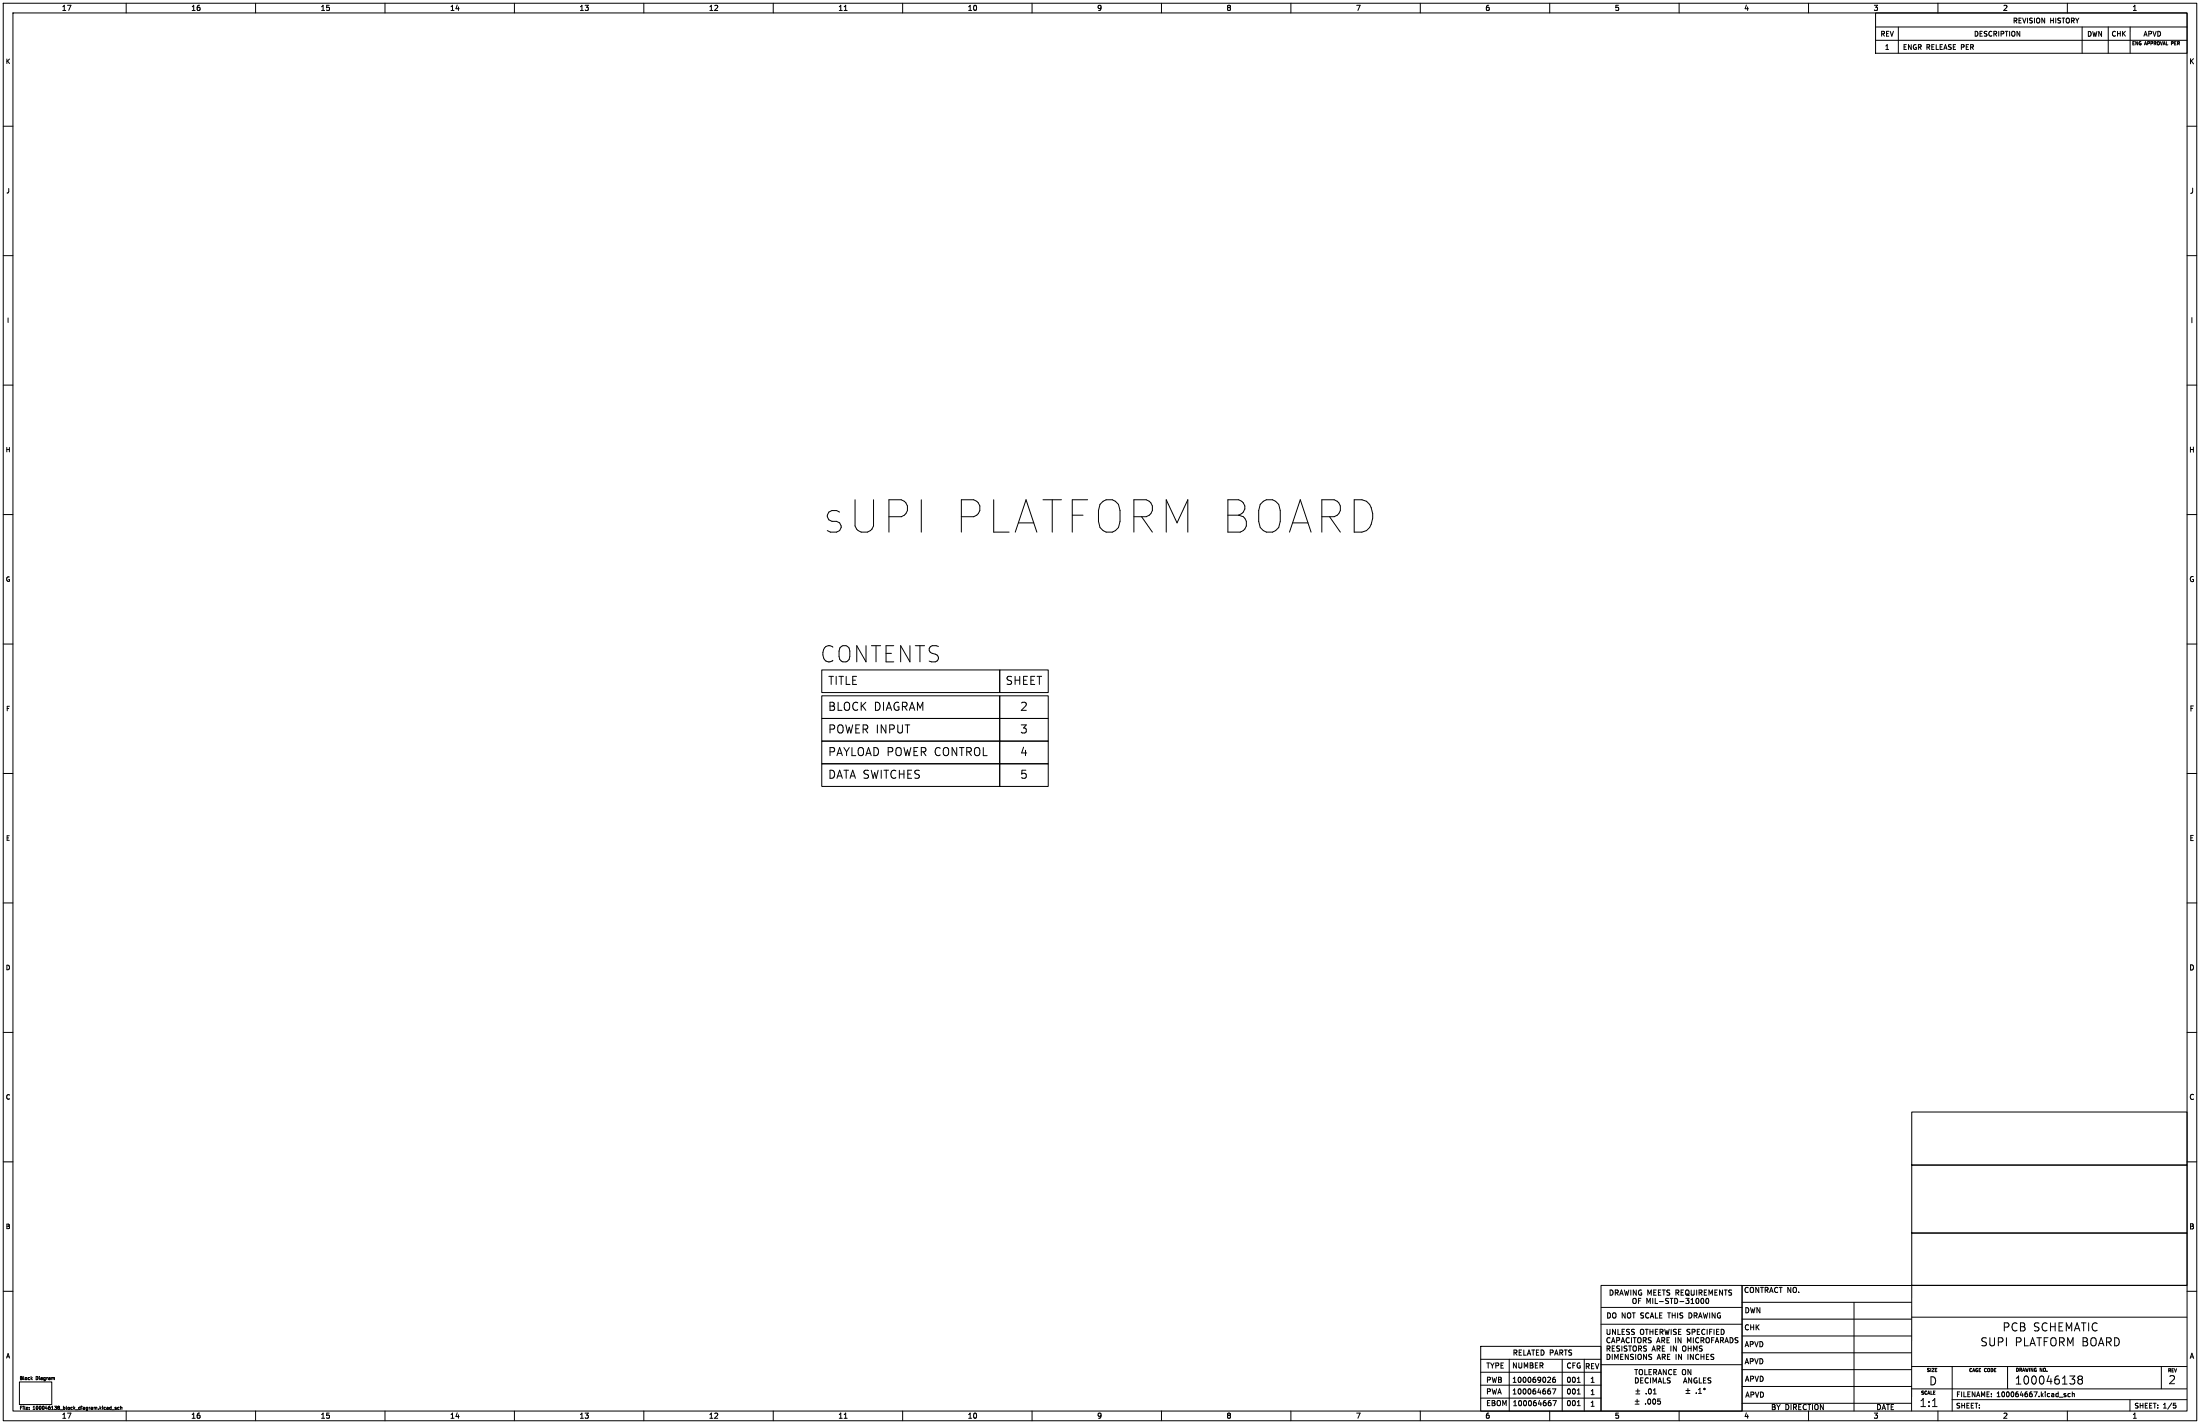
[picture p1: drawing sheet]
<svg xmlns="http://www.w3.org/2000/svg" width="864mm" height="559mm" viewBox="0 0 864 559" stroke-linecap="round" stroke-linejoin="round" font-family="sans-serif">
<g fill="none" stroke="#000" stroke-width=".39">
<path d="M1.3 1.3h861v556.2h-861zM5.1 5.1h853.4v548.6h-853.4zM49.5 1.3v3.8M100.3 1.3v3.8M151.1 1.3v3.8M201.9 1.3v3.8M252.7 1.3v3.8M303.5 1.3v3.8M331.4 4.1h1.1M354.3 1.3v3.8M405.1 1.3v3.8M455.9 1.3v3.8"/>
<path d="M506.7 1.3v3.8M557.5 1.3v3.8M608.3 1.3v3.8M659.1 1.3v3.8M709.9 1.3v3.8M736.2 5.1h122.3v15.8h-122.3zM736.2 10.6h122.3M736.3 15.8h122.2M740.3 19.4h1.1M740.3 18l.5-.5v1.9M745.2 10.6v10.3M760.7 1.3v3.8"/>
<path d="M811.5 1.3v3.8M817.3 10.6v10.3M827.6 10.6v10.3M836.2 10.6v10.3M837.3 16.9h.4M837.9 16.3h-.6v1.3h.6M838.4 17.6v-1.3l.7 1.3M1.3 49.5h3.8M858.5 49.5h3.8M1.3 100.3h3.8M858.5 100.3h3.8M1.3 151.1h3.8"/>
<path d="M858.5 151.1h3.8M1.3 201.9h3.8M858.5 201.9h3.8M1.3 252.7h3.8M858.5 252.7h3.8M322.6 273.1h69.8v8.8h-69.8zM322.6 262.9h69.8v8.9h-69.8zM392.4 273.1h19.1v8.8h-19.1zM392.4 262.9h19.1v8.9h-19.1zM322.6 299.7h69.8v8.9h-69.8zM322.6 290.8h69.8v8.9h-69.8zM322.6 281.9h69.8v8.9h-69.8z"/>
<path d="M392.4 299.7h19.1v8.9h-19.1zM392.4 290.8h19.1v8.9h-19.1zM392.4 281.9h19.1v8.9h-19.1zM1.3 303.5h3.8M858.5 303.5h3.8M1.3 354.3h3.8M858.5 354.3h3.8M1.3 405.1h3.8M858.5 405.1h3.8M750.4 436.4h108.1v20.8h-108.1zM1.3 455.9h3.8M750.4 457.2h108.1v26.7h-108.1z"/>
<path d="M858.5 455.9h3.8M750.4 483.9h108.1v20.5h-108.1zM1.3 506.7h3.8M628.5 504.4h55.3v49.4h-55.3zM628.5 519.7h55.3M628.6 513.1h55.2M631.1 515.2a1.03 1.03 0 0 1 1.1 1 1.03 1.03 0 0 1-1.1 1zM632 506.2a1.03 1.03 0 0 1 1.2 1 1.03 1.03 0 0 1-1.2 1.1zM633.3 515.3l.6-.1 .4 .3 .1 1-.5 .7-.8-.3-.1-1zM634.1 507.3l.9-.1 .1-.8-1-.2v2.1M634.6 507.3l.6 1M635.8 508.3l.7-2.1 .7 2.1"/>
<path d="M636 507.7h1M637.7 506.2l.4 2.1 .4-1.5 .4 1.5 .5-2.1M640.2 506.2v2.1M641.2 509.6l.6-.1 .4 .3 .1 1-.5 .7-.8-.3-.1-1zM642.3 506.2v2.1l-1.2-2.1v2.1M643.2 510.5h.6M644.1 509.5h-.9v2M644.3 506.3a.92 .92 0 0 0-1.1 1 .92 .92 0 0 0 1.2 .8v-.7h-.4M646.5 511.5v-2l.6 1.4 .7-1.4v2M646.8 508.3v-2.1l.7 1.5 .7-1.5v2.1M648.8 509.5v2M649.2 507.2h.6"/>
<path d="M649.7 509.5v2h1M650.1 506.2h-.9v2.1h.9M651 507.2h.7M651.4 510.8h1.5M652 506.2h-1v2.1h1M652.6 506.2h1.1M653.1 506.2v2.1M655 509.6l-1.1 .1a.85 .85 0 0 0 1 1.1l-.1 .6h-1M655.5 506.3l-1.1 .1a.85 .85 0 0 0 1 1.1l-.1 .7h-1M655.6 509.5h1.1M656.1 509.5v2M657.4 509.5a1.03 1.03 0 0 1 1.2 1 1.03 1.03 0 0 1-1.2 1z"/>
<path d="M657.9 507.3l.9-.1 .1-.8-1-.2v2.1M658.4 507.3l.6 1M659.4 510.8h1.6M659.9 507.2h.7M660.9 506.2h-1v2.1h1M661.7 509.5h1.3l-.7 .8 .6 .2v.8h-1.2M661.9 506.3l.6-.1 .4 .3 .1 1.1-.5 .7-.8-.3v-1.1zM662 507.8l1.1 .6M663.8 511.5h1.1M663.8 510.1l.6-.6v2M663.9 506.2v1.7l.4 .4 .7-.4v-1.7M666 509.6l.2-.1a.99 .99 0 0 1 .7 1 .99 .99 0 0 1-.9 .9l-.3-.6z"/>
<path d="M666 506.2v2.1M667 507.3l.9-.1 .1-.8-1-.2v2.1M667.5 507.3l.6 1M667.9 509.6l.2-.1a.99 .99 0 0 1 .8 1 .99 .99 0 0 1-1 .9l-.2-.6zM669 507.2h.7M669.9 509.6l.2-.1a.99 .99 0 0 1 .7 1 .99 .99 0 0 1-.9 .9l-.3-.6zM670 506.2h-1v2.1h1M670.8 508.3v-2.1l.7 1.5 .7-1.5v2.1M673.2 507.2h.6M674.1 506.2h-.9v2.1M676.2 506.2v2.1l-1.2-2.1v2.1M676.8 506.2h1.2"/>
<path d="M677.4 506.2v2.1M679.7 506.3l-.7-.1-.4 .4 .2 .5 .6 .2M683.8 517.7h66.6M683.8 511.1h66.6M683.8 504.5v49.2M685.3 513.1a1.03 1.03 0 0 1 1.2 1.1 1.03 1.03 0 0 1-1.2 1zM686.2 505.4a.9 .9 0 0 0-1.2 .8 .9 .9 0 0 0 1.2 .8M687.2 513.1l.4 2.1 .4-1.5 .4 1.5 .5-2.1M687.3 505.3l.6-.1 .4 .3 .1 1-.5 .7-.8-.3-.1-1zM690.4 505.2v2l-1.2-2v2M690.8 513.1v2.1l-1.1-2.1v2.1M691.1 505.2h1.1"/>
<path d="M691.6 505.2v2M692.9 506.2h1l.1-.8-1.1-.2v2M693.4 506.2l.7 1M694.6 507.2l.7-2 .7 2M694.8 506.6h1M697.8 505.4a.9 .9 0 0 0-1.2 .8 .9 .9 0 0 0 1.2 .8M698.4 505.2h1.2M699 505.2v2M703 505.2v2l-1.2-2v2M703.9 505.5l.4-.3 .8 .3 .1 1-.3 .6-.6 .1-.4-.3zM706.1 507v.2M727.8 511.1v42.6"/>
<path d="M750.4 504.4v49.3M750.5 516.9h107.9M858.5 504.4h-174.7M858.5 506.7h3.8M581.2 528.3h47.3v25.5h-47.3zM581.2 538.5h47.3M581.2 533.4h47.3M592.4 533.4v20.3M613.2 533.4v20.3M621.9 533.4v20.3M628.5 535.5h55.2M630.8 521.6v1.7l.4 .4 .8-.4v-1.7"/>
<path d="M630.8 531.5a1.03 1.03 0 0 1 1.2 1 1.03 1.03 0 0 1-1.2 1zM630.8 528.2v2M631.3 529.2l.7 1M632 525.1a.82 .82 0 0 0-1 0 .82 .82 0 0 0-.2 1M632.6 526.9l.7-2 .6 2M632.9 528.2v2h.9M632.9 531.5v2M633.8 533.5v-2l.7 1.4 .7-1.4v2M634.1 521.6v2.1l-1.1-2.1v2.1M635.1 521.6v2.1h1M635.4 526l.4-.4-.1-.5-1.1-.2v2M635.8 529.8l-.4 .4-.8-.1"/>
<path d="M636.2 532.4h.6M636.4 526.9l.6-2 .7 2M636.7 528.2v2M636.8 522.6h.6M637.1 531.5h-.9v2h.9M637.7 521.6h-.9v2.1h.9M638.7 529.8l-.4 .4-.8-.1M639.2 531.5v2l-1.2-2v2M639.6 525.1a.82 .82 0 0 0-1.1 0 .82 .82 0 0 0-.2 1M639.7 521.7l-1.1 .1a.85 .85 0 0 0 1 1.1l-.1 .7h-1M639.8 528.2v2M640.4 524.9v2"/>
<path d="M641.1 524.9h1.2M641.1 529.9l.4 .3 .8-.3M641.2 531.5l-1.1 .1a.85 .85 0 0 0 1 1.1l-.1 .7h-1M641.6 521.7l-1.1 .1a.85 .85 0 0 0 1 1.1l-.1 .7h-1M641.7 524.9v2M641.7 537.4h1.2M642.1 531.5v2M642.3 537.4v2.1M642.9 525.2l.4-.3 .8 .3 .1 1.1-.3 .5-.6 .1-.4-.3zM643 531.7l.4-.2 .8 .2 .1 1.1-.3 .6-.6 .1-.4-.3zM643.2 529.2l1-.1 .1-.7-1.1-.2v2M643.4 538.8l.1-1.1 .4-.3 .8 .3 .1 1.1"/>
<path d="M643.7 529.2l.7 1M644 521.9l.4-.3 .8 .3 .1 1.1-.3 .6-.6 .1-.4-.3zM645.1 526l.9-.1 .1-.8-1-.2v2M645.6 526l.6 .9M645.7 537.4v2.1M645.8 521.6h1.2M646.3 528.3l-1 .1a.85 .85 0 0 0 .9 1l-.1 .7h-.9M646.3 531.5v2l-1.1-2v2M646.4 521.6v2.1M647.3 538.4h.7M647.7 522.6h1.1M647.7 521.6v2.1"/>
<path d="M648.2 525l-1.1 .1a.85 .85 0 0 0 1 1.1l-.1 .6h-1M648.3 537.4h-1v2.1M648.4 531.5l-1.1 .1a.85 .85 0 0 0 1 1.1l-.1 .7h-1M648.5 530.2l.6-2 .7 2M648.7 529.6h.9M648.8 521.6v2.1M649.8 522.6h.7M649.9 538.5l.4-.4-.1-.5-1.1-.2v2.1M650.3 526.9l.7-2 .7 2M650.5 529.2l1-.1 .1-.7-1.1-.2v2M650.5 526.4h1M650.5 533.5l.7-2 .6 2"/>
<path d="M650.7 532.9h1M650.8 521.6h-1v2.1h1M650.9 539.5l.7-2.1 .6 2.1M651 529.2l.7 1M651.7 522.7l.9-.1 .1-.8-1-.2v2.1M652.1 522.7l.7 1M652.3 526l1-.1 .1-.8-1.1-.2v2M652.5 532.5l1-.1 .1-.8-1.1-.1v2M652.5 529.1h.7M652.8 526l.7 .9M653 532.5l.7 1M653.5 528.2h-1v2h1"/>
<path d="M653.5 521.6l.5 2.1 .4-1.5 .3 1.5 .5-2.1M654.1 537.4v2.1l-1.2-2.1v2.1M654.4 525.9h.6M654.6 532.4h.6M655.3 524.9h-.9v2h.9M655.5 531.5h-.9v2h.9M655.9 528.2v2M656 521.6v2.1M656.2 537.6a.82 .82 0 0 0-1 0 .82 .82 0 0 0-.2 1M657.1 538.4h.7M657.7 524.9v2M657.9 531.5v2"/>
<path d="M658 521.7l-1 .1a.85 .85 0 0 0 .9 1.1l-.1 .7h-.9M658 528.2v2l-1.1-2v2M658 537.4h-.9v2.1M658.9 522.6h.7M659.9 524.9v2l-1.2-2v2M659.9 521.6h-1v2.1h1M660.1 531.5v2l-1.2-2v2M660.4 538.8l.1-1.1 .4-.3 .7 .3 .1 1.1M660.7 528.3l.6-.1 .4 .3 .1 1-.5 .7-.7-.3-.1-1zM662.4 526.9v-2l.7 1.5 .6-1.5v2M662.6 531.5v2M662.7 529.1h1.1"/>
<path d="M662.7 528.2v2M663.4 521.7l-1.1 .1a.85 .85 0 0 0 1 1.1l-.1 .7h-1M663.8 537.4v2.1l-1.2-2.1v2.1M663.8 528.2v2M664.2 522.7l1-.1 .1-.8-1.1-.2v2.1M664.7 524.9v2M664.7 531.5v2l-1.1-2v2M664.8 530.2v-2l.7 1.4 .7-1.4v2M666.3 522.6h.6M666.8 531.6a.9 .9 0 0 0-1.2 .9 .9 .9 0 0 0 1.2 .8M666.8 525.1a.9 .9 0 0 0-1.2 .8 .9 .9 0 0 0 1.2 .8M667.2 521.6h-.9v2.1h.9"/>
<path d="M667.7 526l1-.1 .1-.8-1.1-.2v2M667.7 531.5v2M667.7 532.4h1.2M668.2 528.3l-1.1 .1a.85 .85 0 0 0 1 1l-.1 .7h-1M668.2 526l.7 .9M668.9 531.5v2M669.3 521.8a.9 .9 0 0 0-1.3 .9 .9 .9 0 0 0 1.3 .8M669.8 532.4h.7M669.9 525l.6-.1 .4 .3 .1 1.1-.5 .6-.8-.3v-1zM670.1 521.6v2.1M670.8 531.5h-1v2h1M671.1 522.6h.7"/>
<path d="M671.9 525.9h.7M672.1 521.6h-1v2.1M672.7 531.5l-1 .1a.85 .85 0 0 0 1 1.1l-.1 .7h-1M672.8 521.6v2.1M672.8 524.9h-.9v2M673.3 526.9l.7-2 .7 2M673.5 526.4h1M673.8 522.6h.7M674.8 521.6h-1v2.1h1M675.4 526l.9-.1 .1-.8-1-.2v2M675.7 521.6a1.03 1.03 0 0 1 1.1 1.1 1.03 1.03 0 0 1-1.1 1zM675.8 526l.7 .9"/>
<path d="M677.1 526.9l.7-2 .7 2M677.3 526.4h1M679.1 524.9a1.03 1.03 0 0 1 1.2 1 1.03 1.03 0 0 1-1.2 1zM682.2 525l-1 .1a.85 .85 0 0 0 .9 1.1l-.1 .6h-.9M683.8 537.5h66.6M683.8 530.9h66.6M683.8 524.3h66.6M750.4 536.3h108M766.3 536.3v17.4M788.1 536.2v8.8M794.7 528.1h1.5M797.1 527.2h1.6"/>
<path d="M812.5 540h1.9l-1 1.2M848.4 536.3v8.7M7.6 542.3h12.7v8.9h-12.7zM8 540.1l.7 .3-.2 1h-.5zM8 540.7h.4M9.3 540.1l.2 1.3M10 540.7h.5l-.1 .7-.4-.1zM11.5 553h.1M11.5 552.4h.1M11.7 540.6l-.7 .2 .2 .6h.5M12.2 540.1v1.3M12.3 540.9l.4 .5"/>
<path d="M12.7 540.6l-.5 .5M21 540.6l.4 .1v.7M43 552.8l.6 .2M43.6 551.8v1.3M43.6 552.3l-.6 .2M43.9 553.2h1M45.6 552.3l-.4 .1 .4 .6h-.4M46.8 552.3l-.6 .2 .1 .5h.5M47.3 552.4l.5-.1 .1 .8M47.3 551.8v1.3M49.5 553.7v3.8M100.3 553.7v3.8"/>
<path d="M151.1 553.7v3.8M201.9 553.7v3.8M252.7 553.7v3.8M303.5 553.7v3.8M331.4 556.6h1.1M354.3 553.7v3.8M405.1 553.7v3.8M455.9 553.7v3.8M506.7 553.7v3.8M557.5 553.7v3.8M581.2 548.6h47.3M581.2 543.6h47.3"/>
<path d="M583.9 546.1l1-.1 .1-.8-1.1-.2v2M585.7 545l.5 2 .4-1.4 .4 1.4 .5-2M588 547l.6-2 .7 2M588.1 546.5h1M608.3 553.7v3.8M608.5 540.5l.1 .8-1.2 1.2h1.3M608.5 545.9v1M608.7 550.5v1M609.4 545h1.3l-.8 2M609.6 549.6h1.3l-.8 2M610.4 540.4l-.5 .1-.3 .4-.1 1.2 .4 .4 .6-.2-.1-1-.5-.1-.4 .4M619.2 547h1.1"/>
<path d="M619.2 551.6h1.1M619.2 542.5h1.1M641.9 549.9h1.5M641.9 551h1.5M642 540.7v2l1-.3M642.1 545.8h1.6M642.1 547h1.6M642.7 549.1v1.5M642.9 545.1v1.5M644 540.7v2h1M645.9 550.8v.2M646 542.4l.4 .3 .6-.2"/>
<path d="M647.1 549.1l.2-.1a.99 .99 0 0 1 .7 1 .99 .99 0 0 1-.9 .9l-.3-.7zM647.9 540.7v2M648.9 540.7v2M649 547h1.2M649 549.1l.2-.1a.99 .99 0 0 1 .8 1 .99 .99 0 0 1-1 .9l-.3-.7zM650.2 540.7v2M650.9 542.7l.7-2 .6 2M651.7 549h-.9l-.1 .9h1v.9h-1M652.9 540.7v2h1M655.6 542.3l-.4 .4-.7-.1M659.1 553.7v3.8M660.9 542.7l.6-2 .7 2"/>
<path d="M661.8 546.8h1.6M661.8 545.6h1.6M662.6 544.9v1.5M664 540.7v2l-1.1-2v2M665.3 540.8l-.3 .4M665.9 546.6v.2M666.2 541.9v.6l-.4 .2-.8-.5M666.7 546.8h1.2M666.7 545.4l.6-.6v2M667 540.7v2h1M668.7 540.7v2h1M671.6 542.3l-.4 .4-.8-.1"/>
<path d="M683.8 550.7h66.6M683.8 544.1h66.6M685.3 548.3l.7-2 .6 2M685.5 547.7h1M687.3 547.3l1-.1 .1-.7-1.1-.2v2M689.1 546.3l.6 2 .7-2M691.6 546.3h-.5v2h.5M695.7 551.1h.7l.4 .4-.4 .6 .4 .2 .1 .5-.4 .4h-.8zM695.7 552.1h.7M697.5 551.1l.6 1.1M698.1 552.2v1M698.8 551.1l-.7 1.1"/>
<path d="M709.9 553.7v3.8M750.4 545h108M758.6 552h1.8M760.7 553.7v3.8M766.3 549.3h92.1M810.2 547.2l.8 .5-.3 .4-.5-.1M810.9 546.9l-.4-.1-.3 .3M811.5 553.7v3.8M812.7 546.9l-.6-.1-.4 .4 .2 .8h.8M813.5 547l.7-.1 .1 1.2M813.5 546.2v1.9M814.1 541.3l.3 .5-.3 1.2"/>
<path d="M816.3 541.3l-.6-.6 .6-.7 .9 .1 .3 .5-.6 .7M816.3 541.3l-.6 .6v.6l.6 .6 .9-.1 .3-.5v-.6l-.6-.6M816.3 541.3h.6M836.1 549.4v4.3M853.2 550.6h.9M853.4 551.4l.8 .3-.2 .8-.6 .1"/>
<circle cx="669.1" cy="545.1" r=".28"/>
</g>
<text font-size="17.7" x="323.4" y="209.5">sUPI PLATFORM BOARD</text>
<text font-size="8.8" x="322.2" y="260.2">CONTENTS</text>
<g font-size="4.4">
<text x="325" y="268.9">TITLE</text>
<text x="394.8" y="268.9">SHEET</text>
<text x="325" y="279.1">BLOCK DIAGRAM</text>
<text x="400.5" y="279.1">2</text>
<text x="325" y="288">POWER INPUT</text>
<text x="400.5" y="288">3</text>
<text x="325" y="296.8">PAYLOAD POWER CONTROL</text>
<text x="400.5" y="296.8">4</text>
<text x="325" y="305.7">DATA SWITCHES</text>
<text x="400.5" y="305.7">5</text>
<text x="786" y="522.7">PCB SCHEMATIC</text>
<text x="777.3" y="528.6">SUPI</text>
<text x="790.8" y="528.6">PLATFORM BOARD</text>
<text x="757.3" y="543.9">D</text>
<text x="790.7" y="543.6">100046138</text>
<text x="851.2" y="543.5">2</text>
<text x="753.3" y="552.4">1:1</text>
</g>
<g font-size="2.8">
<text x="24.1" y="4.5">17</text>
<text x="74.9" y="4.5">16</text>
<text x="125.7" y="4.5">15</text>
<text x="176.5" y="4.5">14</text>
<text x="227.3" y="4.5">13</text>
<text x="278.1" y="4.5">12</text>
<text x="328.9" y="4.5">11</text>
<text x="379.7" y="4.5">10</text>
<text x="430.5" y="4.5">9</text>
<text x="481.3" y="4.5">8</text>
<text x="532.1" y="4.5">7</text>
<text x="582.9" y="4.5">6</text>
<text x="633.7" y="4.5">5</text>
<text x="684.5" y="4.5">4</text>
<text x="735.3" y="4.5">3</text>
<text x="786.1" y="4.5">2</text>
<text x="836.9" y="4.5">1</text>
<text x="859.3" y="25.5">K</text>
<text x="859.5" y="76.3">J</text>
<text x="859.8" y="127.1">I</text>
<text x="859.3" y="177.9">H</text>
<text x="859.3" y="228.7">G</text>
<text x="859.5" y="279.5">F</text>
<text x="859.4" y="330.3">E</text>
<text x="859.3" y="381.1">D</text>
<text x="859.3" y="431.9">C</text>
<text x="859.3" y="482.7">B</text>
<text x="671.6" y="510.3">MIL-STD-</text>
<text x="636.4" y="517.6">NOT</text>
<text x="638.3" y="517.6">DO SCALE THIS DRAWING</text>
<text x="684.6" y="522.3">CHK</text>
<text x="593.7" y="532.2">RELATED PARTS</text>
<text x="630.2" y="529">UNLESS</text>
<text x="684.7" y="528.9">APVD</text>
<text x="802.5" y="529">ARE</text>
<text x="806.7" y="529">INCHES</text>
<text x="859.5" y="533.5">A</text>
<text x="583.3" y="537.3">TYPE</text>
<text x="593.5" y="537.2">NUMBER</text>
<text x="614.8" y="537.3">CFG</text>
<text x="622.1" y="537.5">REV</text>
<text x="684.7" y="535.6">APVD</text>
<text x="583.3" y="542.9">PWB</text>
<text x="593.5" y="542.9">100069026</text>
<text x="614.8" y="542.9">001</text>
<text x="624.1" y="542.9">1</text>
<text x="641.4" y="541.5">TOLERANCE ON</text>
<text x="666.1" y="541.5">DECIMALS</text>
<text x="684.8" y="542.5">APVD</text>
<text x="687.6" y="541.5">AN</text>
<text x="593.5" y="547.4">100064667</text>
<text x="597.4" y="547.4">PWA</text>
<text x="614.8" y="547.4">001</text>
<text x="624.1" y="547.7">1</text>
<text x="645.8" y="547.4">.01</text>
<text x="692.5" y="548.7">APVD</text>
<text x="24.1" y="556.9">17</text>
<text x="74.9" y="556.9">16</text>
<text x="125.7" y="556.9">15</text>
<text x="176.5" y="556.9">14</text>
<text x="227.3" y="556.9">13</text>
<text x="278.1" y="556.9">12</text>
<text x="328.9" y="556.9">11</text>
<text x="379.7" y="556.9">10</text>
<text x="430.5" y="556.9">9</text>
<text x="481.3" y="556.9">8</text>
<text x="532.1" y="556.9">7</text>
<text x="582.9" y="556.9">6</text>
<text x="583.3" y="552">EBOM</text>
<text x="593.7" y="552">100064667</text>
<text x="614.8" y="552">001</text>
<text x="624.1" y="552.2">1</text>
<text x="633.7" y="556.9">5</text>
<text x="684.5" y="556.9">4</text>
<text x="700.6" y="553.6">DIRECTION</text>
<text x="735.3" y="556.9">3</text>
<text x="736.4" y="553.6">DATE</text>
<text x="786.1" y="556.9">2</text>
<text x="836.9" y="556.9">1</text>
<text x="840.5" y="553.6">BY</text>
</g>
<g font-size="2.7">
<text x="790.1" y="9.4">REVISION</text>
<text x="804.6" y="9.4">HISTORY</text>
<text x="738" y="14.6">REV</text>
<text x="774.8" y="14.6">DESCRIPTION</text>
<text x="819.2" y="14.6">DWN</text>
<text x="828.7" y="14.6">CHK</text>
<text x="841.3" y="14.6">APVD</text>
<text x="746.8" y="19.8">ENGR RELEASE PER</text>
<text x="767.8" y="548.5">FILENAME:</text>
<text x="783.7" y="548.5">100064667.kicad_sch</text>
<text x="767.7" y="552.9">SHEET:</text>
<text x="837.7" y="552.9">SHEET: 1/5</text>
</g>
<g font-size="2.5">
<text x="2.2" y="25.3">K</text>
<text x="2.4" y="76.1">J</text>
<text x="2.6" y="126.9">I</text>
<text x="2.1" y="177.7">H</text>
<text x="2.2" y="228.5">G</text>
<text x="2.3" y="279.3">F</text>
<text x="2.2" y="330.1">E</text>
<text x="2.2" y="380.9">D</text>
<text x="2.2" y="431.7">C</text>
<text x="2.2" y="482.5">B</text>
<text x="2.3" y="533.3">A</text>
</g>
<g font-size="1.8">
<text x="839.4" y="18">ENG</text>
<text x="841.9" y="18">APPROVAL PER</text>
<text x="756.2" y="538.6">SIZE</text>
<text x="772.8" y="538.6">CAGE CODE</text>
<text x="791.1" y="538.5">DRAWING NO.</text>
<text x="850.8" y="538.7">REV</text>
<text x="13.7" y="541.6">Block</text>
<text x="14" y="541.6">Diagram</text>
<text x="753.9" y="547.5">SCALE</text>
<text x="7.6" y="553.5">File:</text>
<text x="12.8" y="553.5">100046138_block_diagram.kicad_sch</text>
</g>
</svg>
